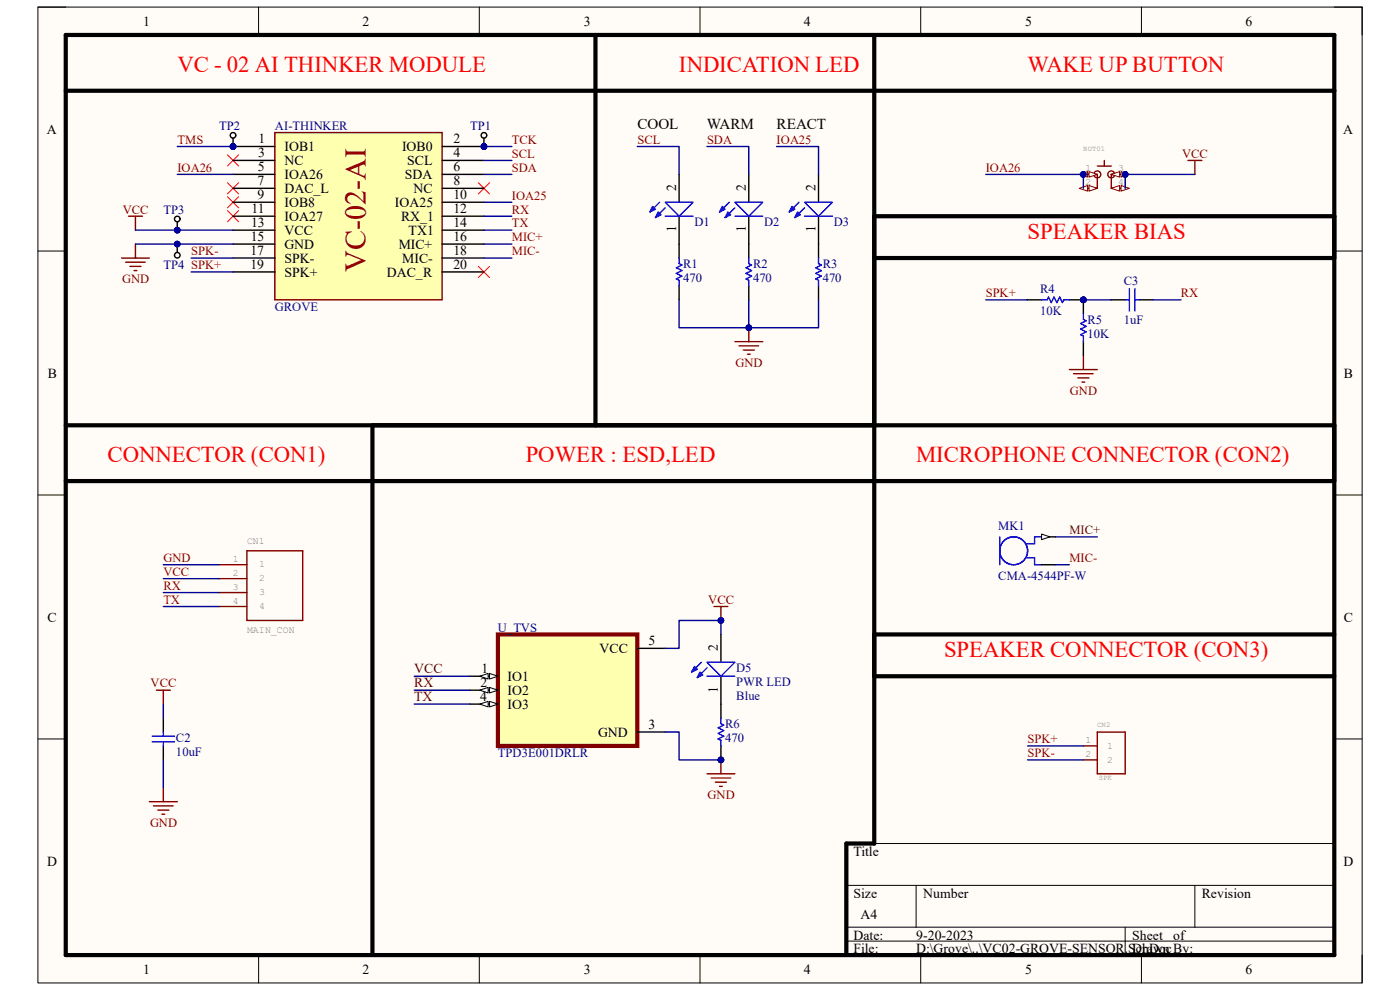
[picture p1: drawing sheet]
<svg xmlns="http://www.w3.org/2000/svg" width="297mm" height="210mm" viewBox="0 0 297 210" stroke-linecap="round" stroke-linejoin="round" font-family="sans-serif">
<path d="M8 1.5h281v207h-281z" fill-rule="evenodd" fill="#fffcf8"/>
<path d="M8 1.5h281v207h-281z" fill="none" stroke="#000" stroke-width=".21"/>
<path d="M13.9 7.4h269.2v195.2h-269.2z" fill-rule="evenodd" fill="#fffcf8"/>
<g fill="none" stroke="#000" stroke-width=".21">
<path d="M8 1.5h5.9M13.9 7.4h269.2v195.2h-269.2zM54.9 1.5v5.9M101.7 1.5v5.9M148.5 1.5v5.9M195.3 1.5v5.9M242.2 1.5v5.9M283.1 1.5h5.9v5.9M8 53.3h5.9M283.1 53.3h5.9M8 105h5.9M283.1 105h5.9"/>
<path d="M8 156.8h5.9M283.1 156.8h5.9M283.1 178.9h-103.5v23.7M179.6 187.8h103.5M179.6 196.7h103.5M179.6 199.6h103.5M194.4 187.8v8.9M238.7 196.7v5.9M253.5 187.8v8.9M54.9 202.6v5.9M101.7 202.6v5.9M148.5 202.6v5.9"/>
<path d="M195.3 202.6v5.9M242.2 202.6v5.9M289 202.6v5.9"/>
</g>
<path d="M25.8 54.7h5.9M26.7 55.6h4.1M27.3 45.9h2.9M27.6 56.5h2.3M28.4 57.4h.6M28.7 45.9v2.9M28.7 51.8v2.9" fill="none" stroke="#800000" stroke-width=".3"/>
<path d="M48.3 32.9l2.3 2.3M48.3 38.8l2.3 2.3M50.6 32.9l-2.3 2.3M50.6 38.8l-2.3 2.3M101.5 38.8l2.4 2.3M103.9 38.8l-2.4 2.3M48.3 41.7l2.3 2.4M48.3 44.7l2.3 2.3M50.6 41.7l-2.3 2.4M50.6 44.7l-2.3 2.3M101.5 56.5l2.4 2.4M103.9 56.5l-2.4 2.4" fill="none" stroke="#f00" stroke-width=".21"/>
<path d="M144.1 37v5.9M144.1 45.9v5.9" fill="none" stroke="#000" stroke-width=".3"/>
<path d="M139.9 42.9l-2 2.1M141.1 42.9h5.9l-2.9 3zM141.1 45.9h5.9M141.1 44.1l-2.1 2.1" fill="none" stroke="#00f" stroke-width=".3"/>
<path d="M138.5 43.8l.5 .6-1.1 .6z" fill="#00f"/>
<path d="M138.5 43.8l.5 .6-1.1 .6z" fill="none" stroke="#00f" stroke-width=".3"/>
<path d="M139.6 45l.6 .6-1.2 .6z" fill="#00f"/>
<path d="M139.6 45l.6 .6-1.2 .6zM154.7 42.9l-2.1 2.1M155.9 42.9h5.9l-2.9 3zM155.9 45.9h5.9M155.9 44.1l-2.1 2.1" fill="none" stroke="#00f" stroke-width=".3"/>
<path d="M158.9 37v5.9M158.9 45.9v5.9" fill="none" stroke="#000" stroke-width=".3"/>
<path d="M153.2 43.8l.6 .6-1.2 .6z" fill="#00f"/>
<path d="M153.2 43.8l.6 .6-1.2 .6z" fill="none" stroke="#00f" stroke-width=".3"/>
<path d="M154.4 45l.6 .6-1.2 .6z" fill="#00f"/>
<path d="M154.4 45l.6 .6-1.2 .6zM169.5 42.9l-2.1 2.1M170.7 42.9h5.9l-2.9 3zM170.7 45.9h5.9M170.7 44.1l-2.1 2.1" fill="none" stroke="#00f" stroke-width=".3"/>
<path d="M173.7 37v5.9M173.7 45.9v5.9" fill="none" stroke="#000" stroke-width=".3"/>
<path d="M168 43.8l.6 .6-1.2 .6z" fill="#00f"/>
<path d="M168 43.8l.6 .6-1.2 .6z" fill="none" stroke="#00f" stroke-width=".3"/>
<path d="M169.2 45l.6 .6-1.2 .6z" fill="#00f"/>
<path d="M169.2 45l.6 .6-1.2 .6z" fill="none" stroke="#00f" stroke-width=".3"/>
<path d="M155.9 72.5h5.9M156.8 73.4h4.1M157.7 74.3h2.3M158.6 75.1h.6M158.9 69.5v3" fill="none" stroke="#800000" stroke-width=".3"/>
<circle cx="158.9" cy="69.5" r=".59" fill="#000080"/>
<circle cx="158.9" cy="69.5" r=".59" fill="none" stroke="#000080" stroke-width=".21"/>
<circle cx="229.8" cy="37" r=".59" fill="#000080"/>
<circle cx="229.8" cy="37" r=".59" fill="none" stroke="#000080" stroke-width=".21"/>
<circle cx="238.7" cy="37" r=".59" fill="#000080"/>
<circle cx="238.7" cy="37" r=".59" fill="none" stroke="#000080" stroke-width=".21"/>
<g fill="none" stroke="#800000" stroke-width=".3">
<path d="M229.8 37h3v3h-3M232.8 35.2h3M234.3 34v1.2M238.7 37h-2.9v3h2.9"/>
<circle cx="232.8" cy="37" r=".74"/>
<circle cx="235.8" cy="37" r=".74"/>
</g>
<path d="M231 36.4l1.8 .6-1.8 .6z" fill="#f8fcff"/>
<path d="M231 36.4l1.8 .6-1.8 .6z" fill="none" stroke="#800000" stroke-width=".21"/>
<path d="M228.9 37l1.8-.6v1.2z" fill="#f8fcff"/>
<path d="M228.9 37l1.8-.6v1.2z" fill="none" stroke="#800000" stroke-width=".21"/>
<circle cx="229.8" cy="37" r=".59" fill="#000080"/>
<circle cx="229.8" cy="37" r=".59" fill="none" stroke="#000080" stroke-width=".21"/>
<path d="M229.8 40h3" fill="none" stroke="#800000" stroke-width=".3"/>
<path d="M231 39.4l1.8 .6-1.8 .5z" fill="#f8fcff"/>
<path d="M231 39.4l1.8 .6-1.8 .5z" fill="none" stroke="#800000" stroke-width=".21"/>
<path d="M228.9 40l1.8-.6v1.1z" fill="#f8fcff"/>
<path d="M228.9 40l1.8-.6v1.1z" fill="none" stroke="#800000" stroke-width=".21"/>
<path d="M235.8 40h2.9" fill="none" stroke="#800000" stroke-width=".3"/>
<path d="M235.8 40l1.7-.6v1.1z" fill="#f8fcff"/>
<path d="M235.8 40l1.7-.6v1.1z" fill="none" stroke="#800000" stroke-width=".21"/>
<path d="M237.8 39.4l1.8 .6-1.8 .5z" fill="#f8fcff"/>
<path d="M237.8 39.4l1.8 .6-1.8 .5z" fill="none" stroke="#800000" stroke-width=".21"/>
<path d="M235.8 37h2.9" fill="none" stroke="#800000" stroke-width=".3"/>
<path d="M235.8 37l1.7-.6v1.2z" fill="#f8fcff"/>
<path d="M235.8 37l1.7-.6v1.2z" fill="none" stroke="#800000" stroke-width=".21"/>
<path d="M237.8 36.4l1.8 .6-1.8 .6z" fill="#f8fcff"/>
<path d="M237.8 36.4l1.8 .6-1.8 .6z" fill="none" stroke="#800000" stroke-width=".21"/>
<circle cx="238.7" cy="37" r=".59" fill="#000080"/>
<circle cx="238.7" cy="37" r=".59" fill="none" stroke="#000080" stroke-width=".21"/>
<circle cx="49.4" cy="31.1" r=".59" fill="#000080"/>
<circle cx="49.4" cy="31.1" r=".59" fill="none" stroke="#000080" stroke-width=".21"/>
<circle cx="102.7" cy="31.1" r=".59" fill="#000080"/>
<circle cx="102.7" cy="31.1" r=".59" fill="none" stroke="#000080" stroke-width=".21"/>
<path d="M58.3 28.1h35.5v35.5h-35.5z" fill-rule="evenodd" fill="#ffffb0"/>
<path d="M58.3 28.1h35.5v35.5h-35.5z" fill="none" stroke="#800000" stroke-width=".3"/>
<path d="M49.4 31.1h8.9" fill="none" stroke="#000" stroke-width=".3"/>
<circle cx="49.4" cy="31.1" r=".59" fill="#000080"/>
<circle cx="49.4" cy="31.1" r=".59" fill="none" stroke="#000080" stroke-width=".21"/>
<path d="M93.8 31.1h8.9" fill="none" stroke="#000" stroke-width=".3"/>
<circle cx="102.7" cy="31.1" r=".59" fill="#000080"/>
<circle cx="102.7" cy="31.1" r=".59" fill="none" stroke="#000080" stroke-width=".21"/>
<g fill="none" stroke="#000" stroke-width=".3">
<path d="M49.4 34h8.9M49.4 37h8.9M49.4 39.9h8.9M93.8 34h8.9M93.8 37h8.9M93.8 40h8.9M49.4 42.9h8.9M49.4 45.9h8.9M49.4 48.8h8.9M49.4 51.8h8.9M49.4 54.7h8.9M49.4 57.7h8.9"/>
<path d="M93.8 42.9h8.9M93.8 45.9h8.9M93.8 48.8h8.9M93.8 51.8h8.9M93.8 54.7h8.9M93.8 57.7h8.9"/>
</g>
<g fill="none" stroke="#800000" stroke-width=".3">
<path d="M252 34h3M253.5 34v3M226.9 78.4h5.9M227.8 79.3h4.1M229.8 75.4v3M228.7 80.2h2.3M229.5 81.1h.6M46.5 119.8h5.9M52.4 116.8h11.8v14.8h-11.8zM46.5 122.8h5.9M46.5 125.7h5.9M46.5 128.7h5.9"/>
<path d="M229.8 158.2h3M232.8 155.3h5.9v8.9h-5.9zM229.8 161.2h3"/>
</g>
<circle cx="102.7" cy="31.1" r=".59" fill="#000080"/>
<circle cx="102.7" cy="31.1" r=".59" fill="none" stroke="#000080" stroke-width=".21"/>
<path d="M102.7 29.3v1.8" fill="none" stroke="#000" stroke-width=".3"/>
<circle cx="102.7" cy="31.1" r=".59" fill="#000080"/>
<circle cx="102.7" cy="31.1" r=".59" fill="none" stroke="#000080" stroke-width=".21"/>
<path d="M103.3 28.6a.59 .59 0 0 0-1-.4 .59 .59 0 0 0 .1 1.1 .59 .59 0 0 0 .9-.6" fill="none" stroke="#000" stroke-width=".3"/>
<circle cx="49.4" cy="31.1" r=".59" fill="#000080"/>
<circle cx="49.4" cy="31.1" r=".59" fill="none" stroke="#000080" stroke-width=".21"/>
<path d="M49.4 29.3v1.8" fill="none" stroke="#000" stroke-width=".3"/>
<circle cx="49.4" cy="31.1" r=".59" fill="#000080"/>
<circle cx="49.4" cy="31.1" r=".59" fill="none" stroke="#000080" stroke-width=".21"/>
<path d="M50 28.7a.59 .59 0 0 0-.9-.4 .59 .59 0 0 0 .1 1 .59 .59 0 0 0 .8-.6" fill="none" stroke="#000" stroke-width=".3"/>
<circle cx="37.6" cy="48.8" r=".59" fill="#000080"/>
<circle cx="37.6" cy="48.8" r=".59" fill="none" stroke="#000080" stroke-width=".21"/>
<path d="M37.6 47v1.8" fill="none" stroke="#000" stroke-width=".3"/>
<circle cx="37.6" cy="48.8" r=".59" fill="#000080"/>
<circle cx="37.6" cy="48.8" r=".59" fill="none" stroke="#000080" stroke-width=".21"/>
<path d="M38.2 46.4a.59 .59 0 0 0-.9-.4 .59 .59 0 0 0 0 1 .59 .59 0 0 0 .9-.5" fill="none" stroke="#000" stroke-width=".3"/>
<circle cx="37.6" cy="51.8" r=".59" fill="#000080"/>
<circle cx="37.6" cy="51.8" r=".59" fill="none" stroke="#000080" stroke-width=".21"/>
<path d="M37.6 51.8v1.8" fill="none" stroke="#000" stroke-width=".3"/>
<circle cx="37.6" cy="51.8" r=".59" fill="#000080"/>
<circle cx="37.6" cy="51.8" r=".59" fill="none" stroke="#000080" stroke-width=".21"/>
<path d="M37 54.1a.59 .59 0 0 1 .9-.5 .59 .59 0 0 1 .1 1 .59 .59 0 0 1-1-.4M152.9 134.6v5.9M152.9 143.5v5.9" fill="none" stroke="#000" stroke-width=".3"/>
<path d="M148.8 140.5l-2.1 2.1M150 140.5h5.9l-3 3zM150 143.5h5.9M150 141.7l-2.1 2.1" fill="none" stroke="#00f" stroke-width=".3"/>
<path d="M147.3 141.4l.6 .6-1.2 .6z" fill="#00f"/>
<path d="M147.3 141.4l.6 .6-1.2 .6z" fill="none" stroke="#00f" stroke-width=".3"/>
<path d="M148.5 142.6l.6 .6-1.2 .6z" fill="#00f"/>
<path d="M148.5 142.6l.6 .6-1.2 .6z" fill="none" stroke="#00f" stroke-width=".3"/>
<path d="M151.5 128.7h2.9M152.9 128.7v2.9" fill="none" stroke="#800000" stroke-width=".3"/>
<circle cx="152.9" cy="131.6" r=".59" fill="#000080"/>
<circle cx="152.9" cy="131.6" r=".59" fill="none" stroke="#000080" stroke-width=".21"/>
<path d="M150 164.2h5.9M150.9 165h4.1M151.8 165.9h2.3M152.6 166.8h.6M152.9 161.2v3" fill="none" stroke="#800000" stroke-width=".3"/>
<circle cx="152.9" cy="161.2" r=".59" fill="#000080"/>
<circle cx="152.9" cy="161.2" r=".59" fill="none" stroke="#000080" stroke-width=".21"/>
<path d="M235.8 63.6h2.9M241.7 63.6h2.9M34.6 152.3v3M34.6 158.2v3" fill="none" stroke="#000" stroke-width=".3"/>
<path d="M238.7 63.6h.9M239.6 61.2v4.8M240.8 61.2v4.8M240.8 63.6h.9M32.3 157.4h4.7M32.3 156.2h4.7M34.6 155.3v.9M34.6 157.4v.8" fill="none" stroke="#00f" stroke-width=".3"/>
<path d="M13.9 19.3h269.2M13.9 7.4h269.2v195.2h-269.2zM126.3 7.4v82.8M185.5 7.4v171.5h-5.9v23.7M185.5 45.9h97.6M185.5 54.7h97.6M13.9 90.2h269.2M79 90.2v112.4M13.9 102.1h269.2M185.5 134.6h97.6M185.5 143.5h97.6" fill="none" stroke="#000" stroke-width=".89"/>
<path d="M105.6 134.6h29.6v23.6h-29.6z" fill-rule="evenodd" fill="#ffffb0"/>
<path d="M105.6 134.6h29.6v23.6h-29.6z" fill="none" stroke="#800000" stroke-width=".89"/>
<path d="M99.7 143.5h5.9" fill="none" stroke="#000" stroke-width=".3"/>
<path d="M103.9 142.9l1.7 .6-1.7 .5z" fill="#f8fcff"/>
<path d="M103.9 142.9l1.7 .6-1.7 .5z" fill="none" stroke="#000" stroke-width=".21"/>
<path d="M101.8 143.5l1.8-.6v1.1z" fill="#f8fcff"/>
<path d="M101.8 143.5l1.8-.6v1.1z" fill="none" stroke="#000" stroke-width=".21"/>
<path d="M99.7 146.4h5.9" fill="none" stroke="#000" stroke-width=".3"/>
<path d="M103.9 145.8l1.7 .6-1.7 .6z" fill="#f8fcff"/>
<path d="M103.9 145.8l1.7 .6-1.7 .6z" fill="none" stroke="#000" stroke-width=".21"/>
<path d="M101.8 146.4l1.8-.6v1.2z" fill="#f8fcff"/>
<path d="M101.8 146.4l1.8-.6v1.2z" fill="none" stroke="#000" stroke-width=".21"/>
<path d="M99.7 149.4h5.9" fill="none" stroke="#000" stroke-width=".3"/>
<path d="M103.9 148.8l1.7 .6-1.7 .6z" fill="#f8fcff"/>
<path d="M103.9 148.8l1.7 .6-1.7 .6z" fill="none" stroke="#000" stroke-width=".21"/>
<path d="M101.8 149.4l1.8-.6v1.2z" fill="#f8fcff"/>
<path d="M101.8 149.4l1.8-.6v1.2z" fill="none" stroke="#000" stroke-width=".21"/>
<path d="M221 113.9h2.9M135.2 137.5h5.9M135.2 155.3h5.9" fill="none" stroke="#000" stroke-width=".3"/>
<g fill="none" stroke="#00f" stroke-width=".3">
<path d="M212.1 113.9v5.9M217.7 118.3h1.8v1.5h1.5M221 113.9h-1.5v1.5h-1.8"/>
<circle cx="215" cy="116.8" r="2.96"/>
</g>
<path d="M221 113.3l1.7 .6-1.7 .6z" fill="#f8fcff"/>
<path d="M221 113.3l1.7 .6-1.7 .6z" fill="none" stroke="#000" stroke-width=".21"/>
<path d="M144.1 51.8v2.9M158.9 51.8v2.9M173.7 51.8v2.9M144.1 60.7v2.9M158.9 60.7v2.9M173.7 60.7v2.9M221 119.8h2.9" fill="none" stroke="#000" stroke-width=".3"/>
<path d="M33.2 146.4h2.9M34.6 146.4v3M31.7 170.1h5.9M32.6 171h4.1M33.5 171.8h2.3M34.4 172.7h.5M34.6 167.1v3" fill="none" stroke="#800000" stroke-width=".3"/>
<path d="M144.1 54.7v1.2l.6 .3-1.2 .6 1.2 .6-1.2 .6 1.2 .6-1.2 .6 .6 .3v1.2M158.9 54.7v1.2l.5 .3-1.1 .6 1.1 .6-1.1 .6 1.1 .6-1.1 .6 .6 .3v1.2M173.7 54.7v1.2l.5 .3-1.1 .6 1.1 .6-1.1 .6 1.1 .6-1.1 .6 .6 .3v1.2" fill="none" stroke="#00f" stroke-width=".3"/>
<circle cx="229.8" cy="63.6" r=".59" fill="#000080"/>
<circle cx="229.8" cy="63.6" r=".59" fill="none" stroke="#000080" stroke-width=".21"/>
<path d="M218 63.6h3M226.9 63.6h2.9" fill="none" stroke="#000" stroke-width=".3"/>
<circle cx="229.8" cy="63.6" r=".59" fill="#000080"/>
<circle cx="229.8" cy="63.6" r=".59" fill="none" stroke="#000080" stroke-width=".21"/>
<path d="M221 63.6h1.1l.3-.6 .6 1.2 .6-1.2 .6 1.2 .6-1.2 .6 1.2 .3-.6h1.2" fill="none" stroke="#00f" stroke-width=".3"/>
<circle cx="229.8" cy="63.6" r=".59" fill="#000080"/>
<circle cx="229.8" cy="63.6" r=".59" fill="none" stroke="#000080" stroke-width=".21"/>
<path d="M229.8 63.6v3M229.8 72.5v2.9" fill="none" stroke="#000" stroke-width=".3"/>
<circle cx="229.8" cy="63.6" r=".59" fill="#000080"/>
<circle cx="229.8" cy="63.6" r=".59" fill="none" stroke="#000080" stroke-width=".21"/>
<path d="M229.8 66.6v1.2l.6 .3-1.2 .5 1.2 .6-1.2 .6 1.2 .6-1.2 .6 .6 .3v1.2" fill="none" stroke="#00f" stroke-width=".3"/>
<circle cx="152.9" cy="161.2" r=".59" fill="#000080"/>
<circle cx="152.9" cy="161.2" r=".59" fill="none" stroke="#000080" stroke-width=".21"/>
<path d="M152.9 158.2v3" fill="none" stroke="#000" stroke-width=".3"/>
<circle cx="152.9" cy="161.2" r=".59" fill="#000080"/>
<circle cx="152.9" cy="161.2" r=".59" fill="none" stroke="#000080" stroke-width=".21"/>
<path d="M152.9 149.4v2.9" fill="none" stroke="#000" stroke-width=".3"/>
<path d="M152.9 152.3v1.2l.6 .3-1.1 .6 1.1 .6-1.1 .6 1.1 .6-1.1 .6 .5 .3v1.1" fill="none" stroke="#00f" stroke-width=".3"/>
<path d="M28.7 48.8h20.7" fill="none" stroke="#000080" stroke-width=".3"/>
<circle cx="37.6" cy="48.8" r=".59" fill="#000080"/>
<circle cx="37.6" cy="48.8" r=".59" fill="none" stroke="#000080" stroke-width=".21"/>
<path d="M28.7 51.8h20.7" fill="none" stroke="#000080" stroke-width=".3"/>
<circle cx="37.6" cy="51.8" r=".59" fill="#000080"/>
<circle cx="37.6" cy="51.8" r=".59" fill="none" stroke="#000080" stroke-width=".21"/>
<path d="M37.6 31.1h11.8M102.7 34h5.9M102.7 37h5.9M40.6 54.7h8.8M40.6 57.7h8.8M102.7 54.7h5.9M102.7 45.9h5.9M102.7 48.8h5.9M102.7 51.8h5.9" fill="none" stroke="#000080" stroke-width=".3"/>
<circle cx="49.4" cy="31.1" r=".59" fill="#000080"/>
<circle cx="49.4" cy="31.1" r=".59" fill="none" stroke="#000080" stroke-width=".21"/>
<path d="M102.7 31.1h5.9" fill="none" stroke="#000080" stroke-width=".3"/>
<circle cx="102.7" cy="31.1" r=".59" fill="#000080"/>
<circle cx="102.7" cy="31.1" r=".59" fill="none" stroke="#000080" stroke-width=".21"/>
<path d="M102.7 42.9h5.9M158.9 63.6v5.9" fill="none" stroke="#000080" stroke-width=".3"/>
<circle cx="158.9" cy="69.5" r=".59" fill="#000080"/>
<circle cx="158.9" cy="69.5" r=".59" fill="none" stroke="#000080" stroke-width=".21"/>
<path d="M37.6 37h11.8M135.2 31.1h8.9v5.9M150 31.1h8.9v5.9M164.8 31.1h8.9v5.9M209.1 37h20.7v3" fill="none" stroke="#000080" stroke-width=".3"/>
<circle cx="229.8" cy="37" r=".59" fill="#000080"/>
<circle cx="229.8" cy="37" r=".59" fill="none" stroke="#000080" stroke-width=".21"/>
<path d="M253.5 37h-14.8v3" fill="none" stroke="#000080" stroke-width=".3"/>
<circle cx="238.7" cy="37" r=".59" fill="#000080"/>
<circle cx="238.7" cy="37" r=".59" fill="none" stroke="#000080" stroke-width=".21"/>
<path d="M209.1 63.6h8.9M229.8 63.6h6M218 158.2h11.8M218 161.2h11.8" fill="none" stroke="#000080" stroke-width=".3"/>
<circle cx="229.8" cy="63.6" r=".59" fill="#000080"/>
<circle cx="229.8" cy="63.6" r=".59" fill="none" stroke="#000080" stroke-width=".21"/>
<path d="M144.1 63.6v5.9h29.6v-5.9M244.6 63.6h5.9M34.6 119.8h11.9M34.6 122.8h11.9M34.6 125.7h11.9M34.6 128.7h11.9" fill="none" stroke="#000080" stroke-width=".3"/>
<circle cx="158.9" cy="69.5" r=".59" fill="#000080"/>
<circle cx="158.9" cy="69.5" r=".59" fill="none" stroke="#000080" stroke-width=".21"/>
<path d="M141.1 155.3h3v5.9h8.8" fill="none" stroke="#000080" stroke-width=".3"/>
<circle cx="152.9" cy="161.2" r=".59" fill="#000080"/>
<circle cx="152.9" cy="161.2" r=".59" fill="none" stroke="#000080" stroke-width=".21"/>
<path d="M152.9 131.6v3" fill="none" stroke="#000080" stroke-width=".3"/>
<circle cx="152.9" cy="131.6" r=".59" fill="#000080"/>
<circle cx="152.9" cy="131.6" r=".59" fill="none" stroke="#000080" stroke-width=".21"/>
<path d="M152.9 131.6h-8.8v5.9h-3" fill="none" stroke="#000080" stroke-width=".3"/>
<circle cx="152.9" cy="131.6" r=".59" fill="#000080"/>
<circle cx="152.9" cy="131.6" r=".59" fill="none" stroke="#000080" stroke-width=".21"/>
<path d="M223.9 119.8h3M223.9 113.9h8.9M34.6 149.4v2.9M87.9 143.5h11.8M87.9 146.4h11.8M87.9 149.4h11.8M34.6 161.2v5.9" fill="none" stroke="#000080" stroke-width=".3"/>
<text font-size="6.4" fill="#980000" x="77.6" y="57.7" transform="rotate(-90 77.6 57.7)">VC-02-AI</text>
<g font-size="4.8" fill="#f00">
<text x="37.6" y="15.2">VC - 02 AI THINKER MODULE</text>
<text x="144" y="15.2">INDICATION LED</text>
<text x="218" y="15.2">WAKE UP BUTTON</text>
<text x="218" y="50.8">SPEAKER BIAS</text>
<text x="22.8" y="98">CONNECTOR (CON1)</text>
<text x="111.5" y="98">POWER : ESD,LED</text>
<text x="194.4" y="98">MICROPHONE CONNECTOR (CON2)</text>
<text x="200.3" y="139.4">SPEAKER CONNECTOR (CON3)</text>
</g>
<g font-size="3.2">
<text x="135.2" y="27.4">COOL</text>
<text x="150" y="27.4">WARM</text>
<text x="164.8" y="27.4">REACT</text>
</g>
<g font-size="2.9">
<text x="30.4" y="5.5">1</text>
<text x="76.9" y="5.5">2</text>
<text x="123.9" y="5.5">3</text>
<text x="170.6" y="5.5">4</text>
<text x="217.5" y="5.5">5</text>
<text x="264.2" y="5.5">6</text>
<text x="9.9" y="28.4">A</text>
<text x="285" y="28.4">A</text>
<text x="54.7" y="33.4">3</text>
<text x="54.8" y="30.4">1</text>
<text x="60.4" y="32.1">IOB1</text>
<text x="60.4" y="35.1">NC</text>
<text x="85.3" y="32.1">IOB0</text>
<text x="86.4" y="35.1">SCL</text>
<text x="96.2" y="30.4">2</text>
<text x="96.2" y="33.4">4</text>
<text x="54.6" y="39.3">7</text>
<text x="54.7" y="36.4">5</text>
<text x="60.4" y="38">IOA26</text>
<text x="60.4" y="40.9">DAC_L</text>
<text x="85.9" y="38">SDA</text>
<text x="87.8" y="40.9">NC</text>
<text x="96.2" y="36.4">6</text>
<text x="96.2" y="39.3">8</text>
<text x="143.4" y="40.6" transform="rotate(-90 143.4 40.6)">2</text>
<text x="158.2" y="40.6" transform="rotate(-90 158.2 40.6)">2</text>
<text x="173" y="40.6" transform="rotate(-90 173 40.6)">2</text>
<text x="53.4" y="45.3">11</text>
<text x="54.6" y="42.3">9</text>
<text x="60.4" y="43.9">IOB8</text>
<text x="60.4" y="46.9">IOA27</text>
<text x="83.8" y="43.9">IOA25</text>
<text x="85.1" y="46.9">RX_1</text>
<text x="96.2" y="42.3">10</text>
<text x="96.2" y="45.3">12</text>
<text x="53.2" y="51.1">15</text>
<text x="53.3" y="48.2">13</text>
<text x="60.4" y="49.8">VCC</text>
<text x="60.4" y="52.8">GND</text>
<text x="84.6" y="52.8">MIC+</text>
<text x="86.7" y="49.8">TX1</text>
<text x="96.2" y="48.2">14</text>
<text x="96.2" y="51.1">16</text>
<text x="143.4" y="49.3" transform="rotate(-90 143.4 49.3)">1</text>
<text x="158.2" y="49.3" transform="rotate(-90 158.2 49.3)">1</text>
<text x="173" y="49.3" transform="rotate(-90 173 49.3)">1</text>
<text x="53.1" y="54.1">17</text>
<text x="53.1" y="57.1">19</text>
<text x="60.4" y="55.8">SPK-</text>
<text x="60.4" y="58.7">SPK+</text>
<text x="82.1" y="58.7">DAC_R</text>
<text x="85.3" y="55.8">MIC-</text>
<text x="96.2" y="54.1">18</text>
<text x="96.2" y="57.1">20</text>
<text x="10.1" y="80.1">B</text>
<text x="285.1" y="80.1">B</text>
<text x="10.1" y="131.9">C</text>
<text x="285.1" y="131.9">C</text>
<text x="137.6" y="136.9">5</text>
<text x="102.2" y="142.8">1</text>
<text x="127.2" y="138.6">VCC</text>
<text x="152.3" y="138.1" transform="rotate(-90 152.3 138.1)">2</text>
<text x="101.9" y="148.8">4</text>
<text x="101.9" y="145.8">2</text>
<text x="107.7" y="144.4">IO1</text>
<text x="107.7" y="147.4">IO2</text>
<text x="152.3" y="146.9" transform="rotate(-90 152.3 146.9)">1</text>
<text x="107.7" y="150.4">IO3</text>
<text x="137.6" y="154.6">3</text>
<text x="126.9" y="156.3">GND</text>
<text x="10" y="183.6">D</text>
<text x="181.1" y="181.6">Title</text>
<text x="285" y="183.6">D</text>
<text x="181.1" y="190.5">Size</text>
<text x="195.8" y="190.5">Number</text>
<text x="255" y="190.5">Revision</text>
<text x="182.5" y="194.9">A4</text>
<text x="181.1" y="199.3">Date:</text>
<text x="181.1" y="202.3">File:</text>
<text x="194.3" y="202.3">D:\Grove\..\VC02-GROVE-SENSOR.SchDoc</text>
<text x="194.3" y="199.3">9-20-2023</text>
<text x="240.2" y="199.3">Sheet</text>
<text x="240.2" y="202.3">Drawn By:</text>
<text x="248.9" y="199.3">of</text>
<text x="30.4" y="206.5">1</text>
<text x="76.9" y="206.5">2</text>
<text x="123.9" y="206.5">3</text>
<text x="170.6" y="206.5">4</text>
<text x="217.5" y="206.5">5</text>
<text x="264.2" y="206.5">6</text>
</g>
<g font-size="2.9" fill="#5b0f00">
<text x="87.9" y="142.8">VCC</text>
<text x="87.9" y="145.8">RX</text>
<text x="87.9" y="148.8">TX</text>
</g>
<g font-size="2.7" fill="#000080">
<text x="46.5" y="27.6">TP2</text>
<text x="58.3" y="27.6">AI-THINKER</text>
<text x="99.7" y="27.6">TP1</text>
<text x="34.7" y="45.3">TP3</text>
<text x="147.3" y="48">D1</text>
<text x="162.1" y="48">D2</text>
<text x="176.9" y="48">D3</text>
<text x="34.7" y="57.1">TP4 SPK+</text>
<text x="144.9" y="56.8">R1</text>
<text x="144.9" y="59.8">470</text>
<text x="159.8" y="56.8">R2</text>
<text x="159.8" y="59.8">470</text>
<text x="174.5" y="56.8">R3</text>
<text x="174.5" y="59.8">470</text>
<text x="58.3" y="66">GROVE</text>
<text x="220.7" y="62.1">R4</text>
<text x="238.4" y="60.4">C3</text>
<text x="220.7" y="66.9">10K</text>
<text x="230.7" y="68.7">R5</text>
<text x="230.7" y="71.6">10K</text>
<text x="238.4" y="68.7">1uF</text>
<text x="211.8" y="112.4">MK1</text>
<text x="211.8" y="123.1">CMA-4544PF-W</text>
<text x="105.6" y="134">U_TVS</text>
<text x="156.2" y="142.6">D5</text>
<text x="156.2" y="148.5">Blue</text>
<text x="156.2" y="145.5">PWR LED</text>
<text x="153.8" y="154.4">R6</text>
<text x="37.3" y="157.4">C2</text>
<text x="37.3" y="160.3">10uF</text>
<text x="105.6" y="160.6">TPD3E001DRLR</text>
<text x="153.8" y="157.4">470</text>
</g>
<g font-size="2.7" fill="#980000">
<text x="37.6" y="30.5">TMS</text>
<text x="108.6" y="33.5">SCL</text>
<text x="108.6" y="30.5">TCK</text>
<text x="135.2" y="30.5">SCL</text>
<text x="150" y="30.5">SDA</text>
<text x="164.7" y="30.5">IOA25</text>
<text x="37.6" y="36.4">IOA26</text>
<text x="108.6" y="36.4">SDA</text>
<text x="209.1" y="36.4">IOA26</text>
<text x="108.6" y="45.3">RX</text>
<text x="108.6" y="42.3">IOA25</text>
<text x="108.6" y="48.3">TX</text>
<text x="108.6" y="51.2">MIC+</text>
<text x="40.6" y="54.2">SPK-</text>
<text x="108.6" y="54.2">MIC-</text>
<text x="209.1" y="63">SPK+</text>
<text x="250.5" y="63">RX</text>
<text x="34.7" y="119.2">GND</text>
<text x="226.9" y="119.2">MIC-</text>
<text x="34.7" y="122.2">VCC</text>
<text x="34.7" y="125.1">RX</text>
<text x="34.7" y="128.1">TX</text>
<text x="218" y="160.6">SPK-</text>
<text x="218" y="157.7">SPK+</text>
</g>
<g font-size="2.7" fill="#800000">
<text x="250.8" y="33.5">VCC</text>
<text x="26" y="45.3">VCC</text>
<text x="25.9" y="60.1">GND</text>
<text x="156" y="77.8">GND</text>
<text x="227" y="83.7">GND</text>
<text x="150.2" y="128.1">VCC</text>
<text x="32" y="145.8">VCC</text>
<text x="150.1" y="169.5">GND</text>
<text x="31.8" y="175.4">GND</text>
</g>
<text font-size="2.7" fill="#5b0f00" x="226.9" y="113.3">MIC+</text>
<g font-size="2.1" fill="#808080">
<text x="230.3" y="36.4">1</text>
<text x="230.3" y="39.3">2</text>
<text x="237.2" y="39.3">4</text>
<text x="237.2" y="36.4">3</text>
<text x="49.4" y="119.2">1</text>
<text x="52.4" y="115.3">CN1</text>
<text x="49.4" y="125.1">3</text>
<text x="49.4" y="122.1">2</text>
<text x="54.9" y="120.4">1</text>
<text x="54.9" y="123.3">2</text>
<text x="49.4" y="128.1">4</text>
<text x="54.9" y="126.3">3</text>
<text x="54.9" y="129.2">4</text>
<text x="52.4" y="134.2">MAIN_CON</text>
<text x="230.3" y="157.6">1</text>
<text x="230.3" y="160.6">2</text>
<text x="234.9" y="158.8">1</text>
<text x="234.9" y="161.8">2</text>
</g>
<g font-size="1.6" fill="#808080">
<text x="229.8" y="32.1">BUT01</text>
<text x="232.8" y="154.2">CN2</text>
<text x="233.1" y="165.5">SPK</text>
</g>
</svg>
